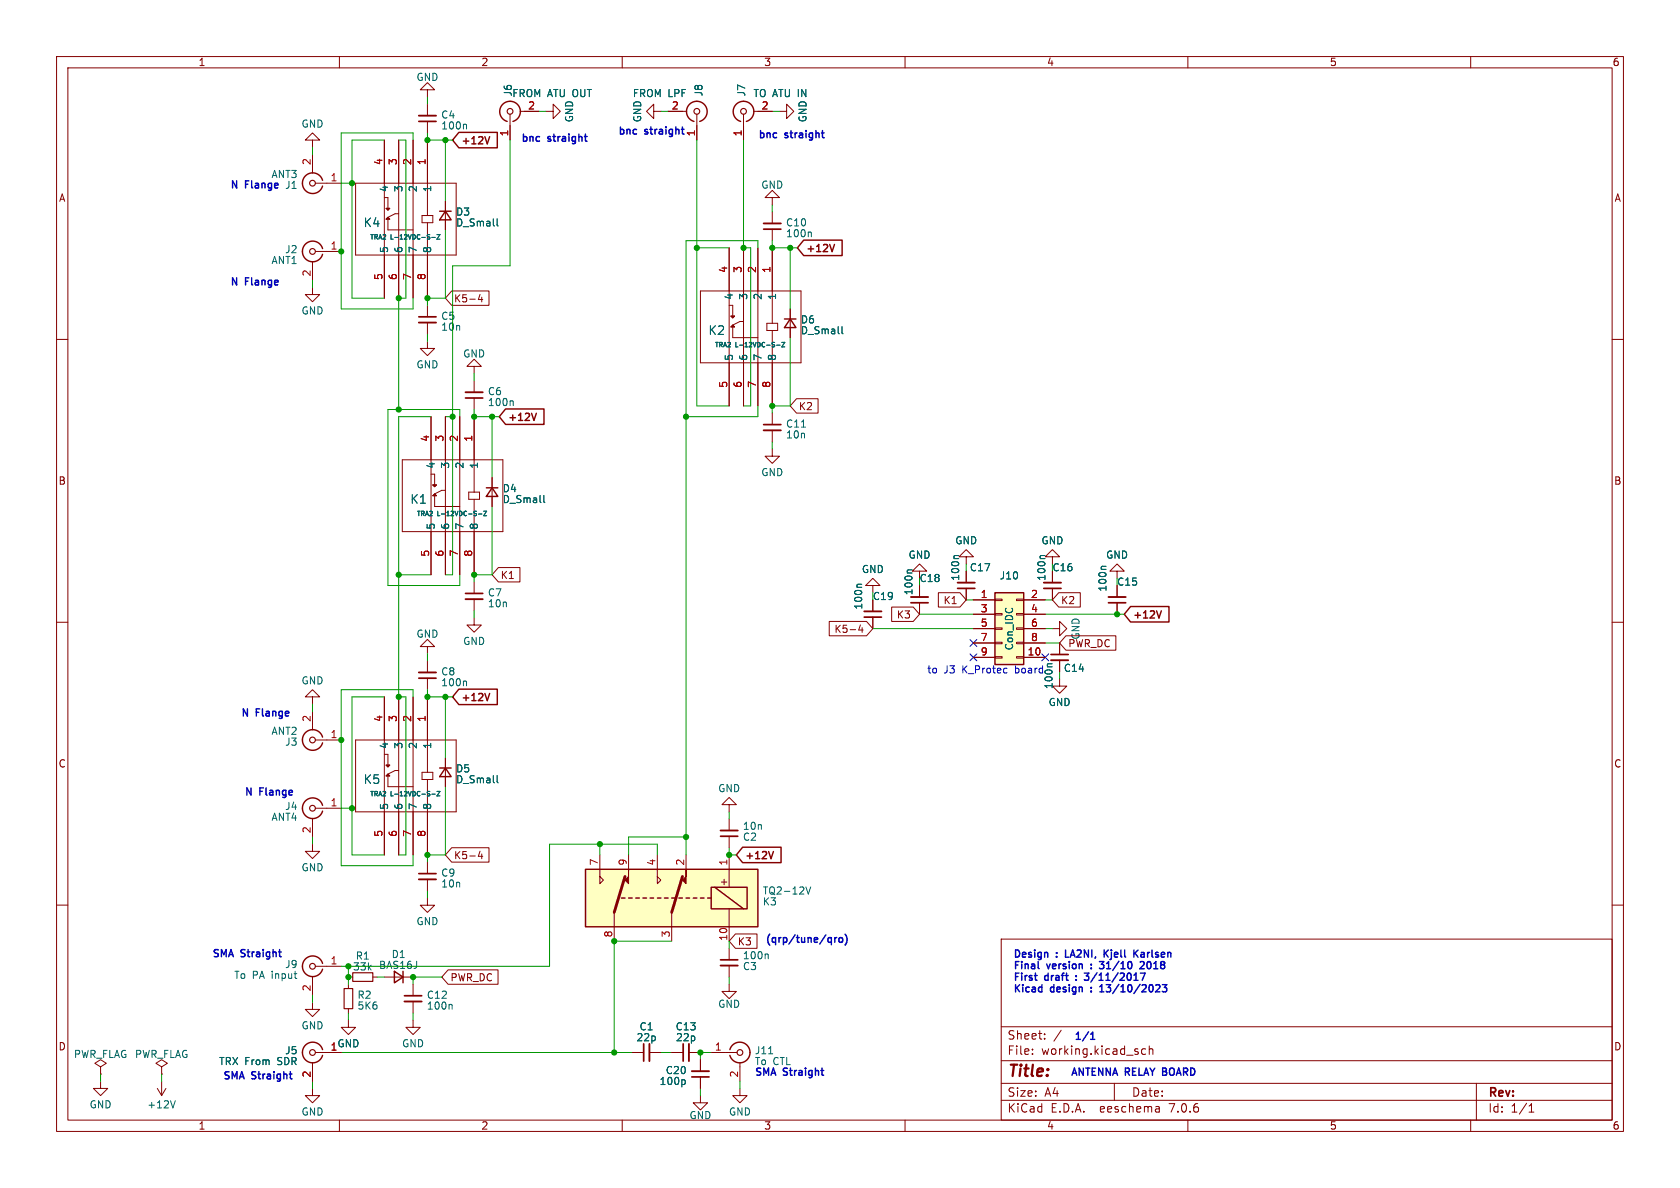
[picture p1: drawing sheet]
<svg xmlns="http://www.w3.org/2000/svg" width="297mm" height="210mm" viewBox="0 0 297 210" stroke-linecap="round" stroke-linejoin="round" font-family="sans-serif">
<g fill="none" stroke="#840000" stroke-width=".18">
<path d="M10 10h277v190h-277zM12 12h273v186h-273zM60 10v2M75.6 15.9h1.2l-1.2-1.3-1.3 1.3h1.3v1.2M75.6 18.4v2M91.9 19.7h3.3M96.5 19.7h1.3v1.3l1.3-1.3-1.3-1.3v1.3M110 10v2M115.6 19.7v-1.3l-1.3 1.3 1.3 1.3v-1.3h1.2M118.1 19.7h3.3M133.2 19.7h3.3M137.8 19.7h1.3v1.3l1.2-1.3-1.2-1.3v1.3"/>
<path d="M160 10v2M210 10v2M260 10v2M55.2 24.8h-1.2l1.2-1.3 1.3 1.3h-1.3v1.2M55.2 27.3v3.3M55.8 32.4h4.5M62.9 32.4h17.7v12.7h-17.7zM67.9 24.8v27.9M67.9 34.9h.7v1.9M68.3 36.8h.6l-.3 .3zM68.3 38.7l.3-.3 .3 .3zM68.6 38.7v1.9h4.4"/>
<path d="M70.5 24.8v27.9M70.5 37.8h-.7l-1.2 .6M73 24.8v27.9M74.6 38.1h1.9v1.3h-1.9zM75.6 21.5v2M75.6 24.8v13.3M75.6 39.4v13.3M78.7 35.6v5M90.2 20.2v4.6M123.2 20.2v4.6M131.4 20.2v4.6M136.5 34.9h1.3l-1.3-1.2-1.2 1.2h1.2v1.3"/>
<path d="M136.5 37.5v2M10 60h2M55.2 50.8v1.3h1.3l-1.3 1.2-1.2-1.2h1.2M55.2 46.2v3.3M55.8 44.5h4.5M75.6 54v2M75.6 57v2.1M79.9 51.4h6.5v2.6h-6.5l-1.2-1.3zM84.9 52l-.3 1h.7M85.2 52.5v.9M123.8 51.4h17.8v12.7h-17.8zM128.9 43.8v28"/>
<path d="M128.9 54h.6v1.9M129.2 55.9h.7l-.4 .3zM129.2 57.8l.3-.3 .4 .3zM129.5 57.8v1.9h4.5M131.4 43.8v28M131.4 56.8h-.6l-1.3 .7M134 43.8v28M135.6 57.2h1.9v1.2h-1.9zM136.5 40.5v2M136.5 43.8v13.4M136.5 58.4v13.4M139.7 54.6v5.1"/>
<path d="M285 60h2M75.6 60.3v1.3h1.2l-1.2 1.3-1.3-1.3h1.3M76.2 73.7v27.9M78.7 73.7v27.9M81.3 73.7v27.9M83.8 64.8h1.3l-1.3-1.3-1.3 1.3h1.3v1.2M83.8 67.3v2M83.8 70.4v2M83.8 73.7v13.3M136.5 79.4v1.2h1.3l-1.3 1.3-1.2-1.3h1.2M136.5 73v2.1M136.5 76.1v2"/>
<path d="M140.8 70.5h3.8v2.5h-3.8l-1.1-1.2zM71.1 81.3h17.8v12.7h-17.8zM76.2 83.8h.6v1.9M76.5 85.7h.7l-.4 .3zM76.5 87.6l.3-.3 .4 .3zM76.8 87.6v1.9h4.5M78.7 86.7h-.6l-1.3 .6M82.9 87h1.9v1.3h-1.9zM83.8 88.3v13.3M87 84.5v5M170.8 98.4h1.3l-1.3-1.2-1.3 1.2h1.3v1.3M186.1 98.4h1.2l-1.2-1.2-1.3 1.2h1.3v1.3"/>
<path d="M10 110h2M75.6 114.3h1.2l-1.2-1.3-1.3 1.3h1.3v1.3M75.6 116.8v2.1M75.6 119.9v2M83.8 109.2v1.3h1.3l-1.3 1.3-1.3-1.3h1.3M83.8 102.9v2M83.8 105.9v2.1M88.1 100.3h3.8v2.6h-3.8l-1.1-1.3zM146.6 109.9h6.6l1.1 1.2-1.1 1.3h-6.6zM152.1 110.5l-.3 .9h.8M152.4 110.9v.9M154.3 103.5h1.3l-1.3-1.3-1.3 1.3h1.3v1.3"/>
<path d="M154.3 106v2.1M154.3 109.1v2M157.6 107.3h3.8l1.2 1.3-1.2 1.3h-3.8zM162.6 101h1.2l-1.2-1.3-1.3 1.3h1.3v1.2M162.6 103.5v2M162.6 106.6v2M165.9 104.8h3.8l1.1 1.2-1.1 1.3h-3.8zM170.8 101v2M170.8 104v2M172.1 106h3.8M172.1 116.2h3.8M172.1 108.6h3.8"/>
<path d="M172.1 111.1h3.8M172.1 113.7h3.8M175.9 116.1h1.3v.2h-1.3zM175.9 113.5h1.3v.3h-1.3zM175.9 111h1.3v.3h-1.3zM175.9 108.5h1.3v.2h-1.3zM175.9 105.9h1.3v.3h-1.3zM179.7 116.1h1.3v.2h-1.3zM179.7 113.5h1.3v.3h-1.3zM179.7 111h1.3v.3h-1.3zM179.7 108.5h1.3v.2h-1.3zM179.7 105.9h1.3v.3h-1.3z"/>
<path d="M181 106h3.8M181 116.2h3.8M181 108.6h3.8M181 111.1h3.8M181 113.7h3.8M186.1 111.1h1.2v-1.2l1.3 1.2-1.3 1.3v-1.3M186.1 101v2M186.1 104v2M187.2 104.8h3.8v2.5h-3.8l-1.1-1.3zM187.3 113.7v2M187.3 116.7v2M188.4 112.4h8.9v2.5h-8.9l-1.1-1.2z"/>
<path d="M197.5 101h1.3l-1.3-1.3-1.3 1.3h1.3v1.2M197.5 103.5v2M197.5 106.6v2M285 110h2M55.2 123.2h-1.2l1.2-1.3 1.3 1.3h-1.3v1.3M55.2 125.7v3.3M55.8 130.8h4.5M62.9 130.8h17.7v12.7h-17.7zM67.9 123.2v27.9M67.9 133.4h.7v1.9M68.3 135.3h.6l-.3 .3zM68.3 137.2l.3-.4 .3 .4z"/>
<path d="M68.6 137.2v1.9h4.4M70.5 123.2v27.9M70.5 136.2h-.7l-1.2 .6M73 123.2v27.9M74.6 136.5h1.9v1.3h-1.9zM75.6 123.2v13.3M75.6 137.8v13.3M78.7 134v5.1M187.3 120v1.3h1.3l-1.3 1.3-1.2-1.3h1.2M10 160h2M55.2 149.2v1.3h1.3l-1.3 1.3-1.2-1.3h1.2M55.2 144.7v3.3"/>
<path d="M55.8 142.9h4.5M75.6 158.8v1.2h1.2l-1.2 1.3-1.3-1.3h1.3M75.6 152.4v2M75.6 155.4v2.1M79.9 149.9h6.5v2.5h-6.5l-1.2-1.3zM84.9 150.5l-.3 .9h.7M85.2 151v.8M106 151.1v5.1l.7-.6-.7-.7M111.1 151.1v2.6M116.2 151.1v5.1l.6-.6-.6-.7M121.3 151.1v2.6M128.9 142.2h-1.3l1.3-1.2 1.3 1.2h-1.3v1.3"/>
<path d="M128.9 144.8v2M128.9 147.8v2.1M128.9 151.1v5.7M285 160h2M55.2 177.2v1.2h1.3l-1.3 1.3-1.2-1.3h1.2M55.2 172.6v3.3M55.8 170.8h4.5M61.6 172.7h.8M61.6 174v.8M61.6 178.3v.8M65.9 172.7h.8M67.9 172.7h5.1"/>
<path d="M73 174v2M73 177v2.1M79.2 171.4h8.8v2.6h-8.8l-1.1-1.3zM108.6 161.3v5.1M118.7 161.3v5.1M128.9 174v1.3h-1.3l1.3 1.2 1.3-1.2h-1.3M128.9 160.7v5.7M128.9 167.6v2.1M128.9 170.7v2M130 165.1h3.8v2.5h-3.8l-1.1-1.2zM177 166h108v32h-108zM17.8 191.1v1.3h1.2l-1.2 1.3-1.3-1.3h1.3"/>
<path d="M17.8 188.6l1-.6-1-.7-1 .7 1 .6v1.3M17.8 189.9h.1M27.8 192.4l.8 1.3M28.6 188.6l1-.6-1-.7-1 .7 1 .6v1.3M28.6 189.9h.1M28.6 191.1v2.6M29.3 192.4l-.7 1.3M55.2 192.4v1.3h1.3l-1.3 1.2-1.2-1.2h1.2M55.2 187.8v3.3M55.8 186.1h4.5M60 198v2M61.6 180.3v1.3h1.3l-1.3 1.3-1.3-1.3h1.3"/>
<path d="M73 180.3v1.3h1.3l-1.3 1.3-1.2-1.3h1.2M110 198v2M111.8 186.1h2M114.8 186.1h2M118.7 186.1h2.1M121.8 186.1h2M123.8 193.7v1.2h-1.2l1.2 1.3 1.3-1.3h-1.3M123.8 187.3v2.1M123.8 190.4v2M125.7 186.1h4.6M130.8 192.4v1.3h-1.3l1.3 1.2 1.3-1.2h-1.3M130.8 187.8v3.3"/>
<path d="M160 198v2M177 194.5h108M177 191.5h108M177 187.5h108M177 181.5h108M182.5 186.3v.1M182.5 185.5v.1M184.7 183.6v.1M184.7 182.8v.1M187.6 182.1l-1.3 2M197 191.5v3M202.5 185.5l-.4-.1-.3 .3v.4l.2 .2h.5"/>
<path d="M203.2 185.5l.2-.1 .3 .1 .1 .9M203.2 184.9v1.5M204.9 195.7l.1 .9M205 196.5l-.2 .1M205 196h-.2M210 198v2M260 198v2M261 191.5v6.5M270.3 196.6h.9M270.3 195.5l.4-.4v1.5"/>
</g>
<g fill="none" stroke="#840000" stroke-width=".25">
<path d="M57 31.9a1.81 1.81 0 0 0-2.8-1 1.81 1.81 0 0 0 0 3 1.81 1.81 0 0 0 2.8-1M77.7 37.3h2.1M78.7 37.3l1.1 1.6h-2.1zM81.1 23.4h6.8v2.7h-6.8l-1.1-1.3zM86.6 24.2l-.5 1.2M89.7 21.5a1.81 1.81 0 0 1-1-2.8 1.81 1.81 0 0 1 2.9 0 1.81 1.81 0 0 1-.9 2.8M122.7 21.5a1.81 1.81 0 0 1-1-2.8 1.81 1.81 0 0 1 3 0 1.81 1.81 0 0 1-1 2.8M130.9 21.5a1.81 1.81 0 0 1-.9-2.8 1.81 1.81 0 0 1 2.9 0 1.81 1.81 0 0 1-.9 2.8M57 43.9a1.81 1.81 0 0 0-2.8-.9 1.81 1.81 0 0 0 0 2.9 1.81 1.81 0 0 0 2.8-.9M138.7 56.4h2M139.7 56.4l1 1.5h-2zM142.1 42.4h6.8v2.8h-6.8l-1.1-1.4z"/>
<path d="M147.5 43.2l-.4 1.3M89.4 72.3h6.8v2.7h-6.8l-1.1-1.3zM94.8 73.1l-.4 1.2M86 86.2h2M87 86.2l1 1.6h-2zM175.9 104.8h5.1v12.7h-5.1zM199.9 107.2h6.8v2.8h-6.8l-1.1-1.4zM205.3 108l-.4 1.2M57 130.3a1.81 1.81 0 0 0-2.8-1 1.81 1.81 0 0 0 0 3 1.81 1.81 0 0 0 2.8-1M77.7 135.8h2.1M78.7 135.8l1.1 1.5h-2.1zM81.1 121.8h6.8v2.8h-6.8l-1.1-1.4z"/>
<path d="M86.6 122.6l-.5 1.3M57 142.4a1.81 1.81 0 0 0-2.8-1 1.81 1.81 0 0 0 0 3 1.81 1.81 0 0 0 2.8-1M103.5 153.7h30.5v10.1h-30.5zM109.9 158.8h.6M111.1 158.8h.7M112.4 158.8h.6M113.7 158.8h.6M114.9 158.8h.7M116.2 158.8h.6M117.5 158.8h.6M118.7 158.8h.7M120 158.8h.6"/>
<path d="M121.3 158.8h.6M122.6 158.8h.6M123.8 158.8h.7M125.1 158.8h.6M125.7 156.8h6.4v3.9h-6.4zM126.4 156.8l5 3.9M131.3 149.8h6.8v2.7h-6.8l-1.1-1.4zM136.7 150.5l-.4 1.3M57 170.3a1.81 1.81 0 0 0-2.8-1 1.81 1.81 0 0 0 0 3 1.81 1.81 0 0 0 2.8-1M69.7 171.7l1.5 1-1.5 1zM71.2 171.7v2M57 185.5a1.81 1.81 0 0 0-2.8-.9 1.81 1.81 0 0 0 0 2.9 1.81 1.81 0 0 0 2.8-.9"/>
<path d="M129 185.5a1.81 1.81 0 0 1 2.8-.9 1.81 1.81 0 0 1 0 2.9 1.81 1.81 0 0 1-2.8-.9"/>
</g>
<g fill="none" stroke="#840000" stroke-width=".2">
<path d="M60.8 174.8h1.6v3.5h-1.6zM62.4 172h3.5v1.5h-3.5z"/>
<circle cx="90.2" cy="19.7" r=".51"/>
<circle cx="123.2" cy="19.7" r=".51"/>
<circle cx="131.4" cy="19.7" r=".51"/>
<circle cx="55.2" cy="32.4" r=".51"/>
<circle cx="55.2" cy="44.5" r=".51"/>
<circle cx="55.2" cy="130.8" r=".51"/>
<circle cx="55.2" cy="142.9" r=".51"/>
<circle cx="55.2" cy="170.8" r=".51"/>
<circle cx="55.2" cy="186.1" r=".51"/>
<circle cx="130.8" cy="186.1" r=".51"/>
</g>
<g fill="none" stroke="#006464" stroke-width=".18">
<path d="M82.3 22l.2 .1v.7M87.9 38.7v1.1l.2 .2M76.3 42h.6M77.2 41.5h.6l-.6 .8h.6M143.3 41l.1 .2v.7M148.8 57.7v1.1l.2 .2M90.5 70.9l.2 .1v.7M137.3 61h.6M138.2 60.5h.5l-.5 .8h.5M141.7 75.5h.7M84.6 90.9h.6M85.5 90.4h.5l-.5 .8h.5"/>
<path d="M96.1 87.6v1.1l.2 .2M169.5 98.2h-.7l-.2 .2M184.7 98.2h-.6l-.2 .2M152.3 103.3h-.6l-.2 .2M161.2 100.7h-.6l-.2 .2M186 117.3h-.7l-.1 .2M195.5 100.1h-.6l-.2 .2M77.2 139.9h.6l-.6 .8h.6M82.3 120.4l.2 .2v.6M87.9 137.1v1.1l.2 .2M76.3 140.4h.6M142.5 156.8l.4 1.3 .4-1.3"/>
<path d="M79.8 177.5l.1 .2v.7M135.6 168.6l.2 .2v.7M31 194.6l-.4 1.3M120.9 190.9l.2 .2v.4l-.2 .2M135.9 186.3h.7"/>
</g>
<g fill="none" stroke="#840000" stroke-width=".33">
<path d="M74 20.4h3.1M135 39.5h3M74 57h3.1M82.3 69.3h3M135 76.1h3M74 118.9h3.1M82.3 105.9h3M152.8 108.1h3M161 105.5h3.1M169.3 103h3M184.5 103h3.1M185.8 116.7h3"/>
<path d="M196 105.5h3M74 155.4h3.1M127.4 146.8h3M71.5 177h3M127.4 170.7h3M114.8 184.5v3.1M121.8 184.5v3.1M122.3 189.4h3"/>
</g>
<g fill="none" stroke="#840000" stroke-width=".3">
<path d="M74 21.5h3.1M74 56h3.1M135 40.5h3M82.3 70.4h3M135 75.1h3M74 119.9h3.1M82.3 104.9h3M152.8 109.1h3M161 106.6h3.1M169.3 104h3M184.5 104h3.1M185.8 115.7h3"/>
<path d="M196 106.6h3M74 154.4h3.1M127.4 147.8h3M71.5 176h3M127.4 169.7h3M113.8 184.5v3.1M120.8 184.5v3.1M122.3 190.4h3"/>
</g>
<g fill="#840000" stroke="#840000" stroke-width=".18">
<path d="M68.3 36.8h.6l-.3 .3z"/>
<path d="M68.6 38.4l.3 .3h-.6z"/>
<path d="M76.5 85.7h.7l-.4 .3z"/>
<path d="M76.8 87.3l.4 .3h-.7z"/>
<path d="M129.2 55.9h.7l-.4 .3z"/>
<path d="M129.5 57.5l.4 .3h-.7z"/>
<path d="M121.3 153.7v2.5l-.7-.6 .7-.7z"/>
<path d="M111.1 153.7v2.5l-.6-.6 .6-.7z"/>
<path d="M68.3 135.3h.6l-.3 .3z"/>
<path d="M68.6 136.8l.3 .4h-.6z"/>
</g>
<g fill="#ffffc2" stroke="#ffffc2" stroke-width=".18">
<path d="M103.5 153.7h30.5v10.1h-30.5z"/>
<path d="M175.9 104.8h5.1v12.7h-5.1z"/>
</g>
<path d="M110.5 154.9l-1.9 6.4M120.6 154.9l-1.9 6.4" fill="none" stroke="#840000" stroke-width=".51"/>
<g fill="none" stroke="#0000c2" stroke-width=".25">
<path d="M147.6 165.7v.9M147.9 165.7l-.3 .3M148.4 165.9l.1-.2 .4 .2 .1 .4-.2 .2-.3 .1-.1-.1zM149.4 165.1a1.46 1.46 0 0 1 0 2M183.6 171.2h.1M188.4 167.9v1.3h.6M190.2 173.2v.1M190.2 172.5v.1M191.7 172h.8l-.4 .5 .3 .1M191.7 173.2l.2 .1 .5-.1M192.9 171.1v.1M192.9 170.5v.1"/>
<path d="M192.9 174.6v.1M192.9 175.2v.1M194.4 170h.7l-.4 .5h.3M194.4 171.1l.1 .1h.5M194.4 175.3h.7M194.4 174.4l.4-.3v1.2M195.2 167.9v1.3M195.4 168.5l.5 .7M195.9 167.9l-.7 .8M200.6 168.5l.6 .7M201.2 167.9l-.7 .8M201.6 172h.9l-.6 1.3"/>
<path d="M201.7 170l-.1 .1M202 170l.3 .2-.1 .3-.7 .7h.8M204.8 174.1l.3 .2-.1 .3-.7 .7h.8M205.5 174.1h.8l-.5 .5 .4 .1v.5l-.2 .1-.5-.1M192.8 183.7h.7M192.8 182.8l.4-.3v1.2"/>
</g>
<g fill="none" stroke="#009600" stroke-width=".18">
<path d="M75.6 17.1v1.3M95.2 19.7h1.3M116.8 19.7h1.3M136.5 19.7h1.3M55.2 26v1.3M60.3 32.4h1.9M67.9 24.8h-5.7v27.9h5.7M70.5 24.8h1.3v27.9h-1.3v19.7M73 24.8v-1.3h-12.7v31.1h12.7v-1.9M75.6 23.5v1.3h4.4M78.7 24.8v10.8M90.2 24.8v22.2h-10.2v54.6h-1.3"/>
<path d="M123.2 24.8v47h5.7M131.4 24.8v19h1.3v28h-1.3M136.5 36.2v1.3M55.2 49.5v1.3M75.6 59.1v1.2M78.7 40.6v12.1h-3.1v1.3M123.2 43.8h5.7M134 43.8v-1.3h-12.7v108.6M136.5 42.5v1.3h4.5M139.7 43.8v10.8M139.7 59.7v12.1h-3.2v1.2M76.2 73.7h-5.7v49.5h1.3v27.9h-1.3"/>
<path d="M78.7 73.7h1.3M81.3 73.7v-1.3h-12.7v31.1h12.7v-1.9M83.8 66v1.3M83.8 72.4v1.3h4.5M87 73.7v10.8M134 71.8v1.9h-12.7M136.5 78.1v1.3M87 89.5v12.1h-3.2v1.3M170.8 99.7v1.3M70.5 101.6h5.7M75.6 115.6v1.2M83.8 108v1.2"/>
<path d="M154.3 111.1h17.8M162.6 108.6h9.5M170.8 106h1.3M184.8 111.1h1.3M184.8 113.7h2.5M184.8 108.6h14M184.8 106h1.3M187.3 118.7v1.3M55.2 124.5v1.2M67.9 123.2h-5.7v27.9h5.7M73 123.2v-1.3h-12.7v31.1h12.7v-1.9M75.6 121.9v1.3h4.4"/>
<path d="M78.7 139.1v12h-3.1v1.3M78.7 123.2v10.8M55.2 148v1.2M60.3 142.9h1.9M75.6 157.5v1.3M106 149.2v1.9M116.2 151.1v-1.9h-19v21.6h-36.9M121.3 148h-10.2v3.1M128.9 143.5v1.3M128.9 149.9v1.2h1.3M55.2 175.9v1.3M61.6 170.8v3.2"/>
<path d="M61.6 179.1v1.2M66.7 172.7h1.2M73 179.1v1.2M78.1 172.7h-5.1v1.3M118.7 166.4h-10.1v19.7M128.9 166.4v1.2M128.9 172.7v1.3M17.8 189.9v1.2M28.6 189.9v1.2M55.2 191.1v1.3M60.3 186.1h51.5M116.8 186.1h1.9"/>
<path d="M123.8 192.4v1.3M125.7 186.1h-1.9v1.2M130.8 191.1v1.3"/>
</g>
<path d="M171.5 115.6l1.2 1.2M171.5 113.1l1.2 1.2M172.7 115.6l-1.2 1.2M172.7 113.1l-1.2 1.2M184.2 115.6l1.2 1.2M185.4 115.6l-1.2 1.2" fill="none" stroke="#000084" stroke-width=".18"/>
<g fill="#009600" stroke="#009600" stroke-width=".18">
<circle cx="83.8" cy="101.6" r=".46"/>
<circle cx="80" cy="73.7" r=".46"/>
<circle cx="83.8" cy="73.7" r=".46"/>
<circle cx="70.5" cy="101.6" r=".46"/>
<circle cx="70.5" cy="72.4" r=".46"/>
<circle cx="87" cy="73.7" r=".46"/>
<circle cx="70.5" cy="52.7" r=".46"/>
<circle cx="75.6" cy="52.7" r=".46"/>
<circle cx="75.6" cy="24.8" r=".46"/>
<circle cx="78.7" cy="24.8" r=".46"/>
<circle cx="123.2" cy="43.8" r=".46"/>
<circle cx="62.2" cy="32.4" r=".46"/>
<circle cx="60.3" cy="44.5" r=".46"/>
<circle cx="121.3" cy="73.7" r=".46"/>
<circle cx="131.4" cy="43.8" r=".46"/>
<circle cx="136.5" cy="43.8" r=".46"/>
<circle cx="139.7" cy="43.8" r=".46"/>
<circle cx="136.5" cy="71.8" r=".46"/>
<circle cx="61.6" cy="170.8" r=".46"/>
<circle cx="61.6" cy="172.7" r=".46"/>
<circle cx="73" cy="172.7" r=".46"/>
<circle cx="75.6" cy="151.1" r=".46"/>
<circle cx="108.6" cy="186.1" r=".46"/>
<circle cx="121.3" cy="148" r=".46"/>
<circle cx="108.6" cy="166.4" r=".46"/>
<circle cx="123.8" cy="186.1" r=".46"/>
<circle cx="106" cy="149.2" r=".46"/>
<circle cx="128.9" cy="151.1" r=".46"/>
<circle cx="62.2" cy="142.9" r=".46"/>
<circle cx="60.3" cy="130.8" r=".46"/>
<circle cx="70.5" cy="123.2" r=".46"/>
<circle cx="75.6" cy="123.2" r=".46"/>
<circle cx="78.7" cy="123.2" r=".46"/>
<circle cx="197.5" cy="108.6" r=".46"/>
</g>
<text font-size="2.8" fill="#840000" x="178" y="190.9">Title:</text>
<g font-size="2.1" fill="#006464">
<text x="64.2" y="40.4">K4</text>
<text x="125.2" y="59.4">K2</text>
<text x="72.4" y="89.3">K1</text>
<text x="64.2" y="138.8">K5</text>
</g>
<g font-size="2.1" fill="#840000">
<text x="178" y="184">Sheet:</text>
<text x="178" y="186.7">File:</text>
<text x="184.1" y="186.7">working.kicad_sch</text>
<text x="178" y="196.9">KiCad</text>
<text x="178" y="194.1">Size:</text>
<text x="184.7" y="194.1">A4</text>
<text x="185.7" y="196.9">E.D.A.</text>
<text x="194.6" y="196.9">eeschema</text>
<text x="200" y="194.1">Date:</text>
<text x="207" y="196.9">7.0.6</text>
<text x="263" y="194.3">Rev:</text>
<text x="263" y="196.9">Id:</text>
<text x="267.1" y="196.9">1/1</text>
</g>
<g font-size="1.8" fill="#840000">
<text x="35" y="11.9">1</text>
<text x="85" y="11.9">2</text>
<text x="135" y="11.9">3</text>
<text x="185" y="11.9">4</text>
<text x="235" y="11.9">5</text>
<text x="285" y="11.9">6</text>
<text x="81.4" y="25.9">+12V</text>
<text x="10.3" y="35.9">A</text>
<text x="285.3" y="35.9">A</text>
<text x="142.4" y="44.9">+12V</text>
<text x="80.2" y="53.7">K5-4</text>
<text x="89.7" y="74.8">+12V</text>
<text x="141.1" y="72.7">K2</text>
<text x="10.3" y="85.9">B</text>
<text x="285.3" y="85.9">B</text>
<text x="88.4" y="102.6">K1</text>
<text x="166.7" y="107">K1</text>
<text x="187.5" y="107">K2</text>
<text x="147.4" y="112.1">K5-4</text>
<text x="158.4" y="109.5">K3</text>
<text x="191.1" y="113.2" transform="rotate(-90 191.1 113.2)">GND</text>
<text x="200.2" y="109.7">+12V</text>
<text x="188.8" y="114.6">PWR_DC</text>
<text x="81.4" y="124.3">+12V</text>
<text x="10.3" y="135.9">C</text>
<text x="285.3" y="135.9">C</text>
<text x="80.2" y="152.1">K5-4</text>
<text x="131.6" y="152.2">+12V</text>
<text x="127.1" y="156.7">+</text>
<text x="130.3" y="167.3">K3</text>
<text x="79.5" y="173.7">PWR_DC</text>
<text x="10.3" y="185.9">D</text>
<text x="285.3" y="185.9">D</text>
<text x="35" y="199.9">1</text>
<text x="85" y="199.9">2</text>
<text x="135" y="199.9">3</text>
<text x="185" y="199.9">4</text>
<text x="235" y="199.9">5</text>
<text x="285" y="199.9">6</text>
</g>
<g font-size="1.8" fill="#006464">
<text x="73.5" y="14.5">GND</text>
<text x="90.5" y="17.4">FROM ATU OUT</text>
<text x="90.7" y="17.1" transform="rotate(-90 90.7 17.1)">J6</text>
<text x="111.8" y="17.4">FROM LPF</text>
<text x="124.4" y="17.1" transform="rotate(-90 124.4 17.1)">J8</text>
<text x="132" y="17.1" transform="rotate(-90 132 17.1)">J7</text>
<text x="133.1" y="17.4">TO ATU IN</text>
<text x="53.2" y="22.8">GND</text>
<text x="77.9" y="21.2">C4</text>
<text x="77.9" y="23.1">100n</text>
<text x="101.5" y="21.7" transform="rotate(-90 101.5 21.7)">GND</text>
<text x="113.6" y="21.7" transform="rotate(-90 113.6 21.7)">GND</text>
<text x="142.8" y="21.7" transform="rotate(-90 142.8 21.7)">GND</text>
<text x="47.9" y="31.7">ANT3</text>
<text x="68.8" y="34.1" transform="rotate(-90 68.8 34.1)">4</text>
<text x="71.3" y="34.1" transform="rotate(-90 71.3 34.1)">3</text>
<text x="73.9" y="34.1" transform="rotate(-90 73.9 34.1)">2</text>
<text x="76.4" y="34.1" transform="rotate(-90 76.4 34.1)">1</text>
<text x="134.5" y="33.6">GND</text>
<text x="80.5" y="38.3">D3</text>
<text x="80.5" y="40.2">D_Small</text>
<text x="138.9" y="40.2">C10</text>
<text x="47.9" y="46.9">ANT1</text>
<text x="50.3" y="45">J2</text>
<text x="68.8" y="44.8" transform="rotate(-90 68.8 44.8)">5</text>
<text x="71.3" y="44.8" transform="rotate(-90 71.3 44.8)">6</text>
<text x="73.9" y="44.8" transform="rotate(-90 73.9 44.8)">7</text>
<text x="76.4" y="44.8" transform="rotate(-90 76.4 44.8)">8</text>
<text x="138.9" y="42.1">100n</text>
<text x="129.8" y="53.1" transform="rotate(-90 129.8 53.1)">4</text>
<text x="132.3" y="53.1" transform="rotate(-90 132.3 53.1)">3</text>
<text x="134.8" y="53.1" transform="rotate(-90 134.8 53.1)">2</text>
<text x="137.4" y="53.1" transform="rotate(-90 137.4 53.1)">1</text>
<text x="53.2" y="55.8">GND</text>
<text x="77.9" y="56.7">C5</text>
<text x="77.9" y="58.7">10n</text>
<text x="141.5" y="57.4">D6</text>
<text x="141.5" y="59.3">D_Small</text>
<text x="73.5" y="65.3">GND</text>
<text x="81.8" y="63.4">GND</text>
<text x="129.8" y="63.9" transform="rotate(-90 129.8 63.9)">5</text>
<text x="132.3" y="63.9" transform="rotate(-90 132.3 63.9)">6</text>
<text x="134.8" y="63.9" transform="rotate(-90 134.8 63.9)">7</text>
<text x="137.4" y="63.9" transform="rotate(-90 137.4 63.9)">8</text>
<text x="86.2" y="70.1">C6</text>
<text x="86.2" y="72">100n</text>
<text x="138.9" y="75.8">C11</text>
<text x="138.9" y="77.7">10n</text>
<text x="77.1" y="82.9" transform="rotate(-90 77.1 82.9)">4</text>
<text x="79.6" y="82.9" transform="rotate(-90 79.6 82.9)">3</text>
<text x="82.1" y="82.9" transform="rotate(-90 82.1 82.9)">2</text>
<text x="84.7" y="82.9" transform="rotate(-90 84.7 82.9)">1</text>
<text x="88.8" y="87.2">D4</text>
<text x="88.8" y="89.1">D_Small</text>
<text x="134.5" y="84.4">GND</text>
<text x="77.1" y="93.7" transform="rotate(-90 77.1 93.7)">5</text>
<text x="79.6" y="93.7" transform="rotate(-90 79.6 93.7)">6</text>
<text x="82.1" y="93.7" transform="rotate(-90 82.1 93.7)">7</text>
<text x="84.7" y="93.7" transform="rotate(-90 84.7 93.7)">8</text>
<text x="152.3" y="101.5">GND</text>
<text x="160.5" y="99">GND</text>
<text x="168.8" y="96.4">GND</text>
<text x="171.4" y="101.2">C17</text>
<text x="184" y="96.4">GND</text>
<text x="186" y="101.2">C16</text>
<text x="195.4" y="99">GND</text>
<text x="86.2" y="105.6">C7</text>
<text x="86.2" y="107.6">10n</text>
<text x="152.6" y="107.9" transform="rotate(-90 152.6 107.9)">100n</text>
<text x="154.2" y="106.3">C19</text>
<text x="161.5" y="105.3" transform="rotate(-90 161.5 105.3)">100n</text>
<text x="162.5" y="103.1">C18</text>
<text x="169.8" y="102.8" transform="rotate(-90 169.8 102.8)">100n</text>
<text x="176.6" y="102.6">J10</text>
<text x="185" y="102.8" transform="rotate(-90 185 102.8)">100n</text>
<text x="195.8" y="104.7" transform="rotate(-90 195.8 104.7)">100n</text>
<text x="197.4" y="103.7">C15</text>
<text x="73.5" y="112.9">GND</text>
<text x="77.9" y="119.6">C8</text>
<text x="81.8" y="114.2">GND</text>
<text x="179.3" y="115.1" transform="rotate(-90 179.3 115.1)">Con_IDC</text>
<text x="188" y="119">C14</text>
<text x="53.2" y="121.2">GND</text>
<text x="77.9" y="121.5">100n</text>
<text x="185.3" y="125">GND</text>
<text x="186.3" y="121.9" transform="rotate(-90 186.3 121.9)">100n</text>
<text x="47.9" y="130.1">ANT2</text>
<text x="50.3" y="132">J3</text>
<text x="68.8" y="132.5" transform="rotate(-90 68.8 132.5)">4</text>
<text x="71.3" y="132.5" transform="rotate(-90 71.3 132.5)">3</text>
<text x="73.9" y="132.5" transform="rotate(-90 73.9 132.5)">2</text>
<text x="76.4" y="132.5" transform="rotate(-90 76.4 132.5)">1</text>
<text x="80.5" y="136.7">D5</text>
<text x="50.3" y="143.4">J4</text>
<text x="68.8" y="143.3" transform="rotate(-90 68.8 143.3)">5</text>
<text x="71.3" y="143.3" transform="rotate(-90 71.3 143.3)">6</text>
<text x="73.9" y="143.3" transform="rotate(-90 73.9 143.3)">7</text>
<text x="76.4" y="143.3" transform="rotate(-90 76.4 143.3)">8</text>
<text x="80.5" y="138.7">D_Small</text>
<text x="126.9" y="140.2">GND</text>
<text x="47.9" y="145.3">ANT4</text>
<text x="131.2" y="148.8">C2</text>
<text x="131.2" y="146.9">10n</text>
<text x="53.2" y="154.2">GND</text>
<text x="77.9" y="155.2">C9</text>
<text x="77.9" y="157.1">10n</text>
<text x="134.8" y="160.3">K3</text>
<text x="134.8" y="158.3">TQ2-12V</text>
<text x="73.5" y="163.7">GND</text>
<text x="41.3" y="173.2">To PA input</text>
<text x="50.3" y="171.3">J9</text>
<text x="62.3" y="171.8">33k</text>
<text x="62.8" y="169.8">R1</text>
<text x="66.9" y="171.5">BAS16J</text>
<text x="69.1" y="169.6">D1</text>
<text x="131.2" y="171.7">C3</text>
<text x="131.2" y="169.8">100n</text>
<text x="63.1" y="176.7">R2</text>
<text x="63.1" y="178.7">5K6</text>
<text x="75.4" y="178.7">100n</text>
<text x="75.4" y="176.8">C12</text>
<text x="126.9" y="178.4">GND</text>
<text x="53.2" y="182.2">GND</text>
<text x="59.6" y="185.3">GND</text>
<text x="71" y="185.3">GND</text>
<text x="112.4" y="184.3">22p</text>
<text x="113" y="182.3">C1</text>
<text x="119.3" y="182.3">C13</text>
<text x="119.4" y="184.3">22p</text>
<text x="13" y="187.2">PWR_FLAG PWR_FLAG</text>
<text x="38.6" y="188.5">TRX From</text>
<text x="49.1" y="188.5">SDR</text>
<text x="50.3" y="186.6">J5</text>
<text x="116.5" y="192">100p</text>
<text x="117.6" y="190.1">C20</text>
<text x="133.4" y="186.6">J11</text>
<text x="15.7" y="196.1">GND</text>
<text x="25.9" y="196.1">+12V</text>
<text x="53.2" y="197.4">GND</text>
<text x="128.8" y="197.4">GND</text>
<text x="121.8" y="198">GND</text>
</g>
<g font-size="1.8" fill="#a90000">
<text x="93.3" y="19.4">2</text>
<text x="118.7" y="19.4">2</text>
<text x="134.5" y="19.4">2</text>
<text x="55" y="29.3" transform="rotate(-90 55 29.3)">2</text>
<text x="67.7" y="29.3" transform="rotate(-90 67.7 29.3)">4</text>
<text x="70.2" y="29.3" transform="rotate(-90 70.2 29.3)">3</text>
<text x="72.8" y="29.3" transform="rotate(-90 72.8 29.3)">2</text>
<text x="75.3" y="29.3" transform="rotate(-90 75.3 29.3)">1</text>
<text x="89.9" y="24.2" transform="rotate(-90 89.9 24.2)">1</text>
<text x="122.9" y="24.2" transform="rotate(-90 122.9 24.2)">1</text>
<text x="131.2" y="24.2" transform="rotate(-90 131.2 24.2)">1</text>
<text x="58.3" y="32.1">1</text>
<text x="58.3" y="44.2">1</text>
<text x="55" y="49" transform="rotate(-90 55 49)">2</text>
<text x="67.7" y="49.6" transform="rotate(-90 67.7 49.6)">5</text>
<text x="70.2" y="49.6" transform="rotate(-90 70.2 49.6)">6</text>
<text x="72.8" y="49.6" transform="rotate(-90 72.8 49.6)">7</text>
<text x="75.3" y="49.6" transform="rotate(-90 75.3 49.6)">8</text>
<text x="128.7" y="48.3" transform="rotate(-90 128.7 48.3)">4</text>
<text x="131.2" y="48.3" transform="rotate(-90 131.2 48.3)">3</text>
<text x="133.7" y="48.3" transform="rotate(-90 133.7 48.3)">2</text>
<text x="136.3" y="48.3" transform="rotate(-90 136.3 48.3)">1</text>
<text x="128.7" y="68.7" transform="rotate(-90 128.7 68.7)">5</text>
<text x="131.2" y="68.7" transform="rotate(-90 131.2 68.7)">6</text>
<text x="133.7" y="68.7" transform="rotate(-90 133.7 68.7)">7</text>
<text x="136.3" y="68.7" transform="rotate(-90 136.3 68.7)">8</text>
<text x="75.9" y="78.2" transform="rotate(-90 75.9 78.2)">4</text>
<text x="78.5" y="78.2" transform="rotate(-90 78.5 78.2)">3</text>
<text x="81" y="78.2" transform="rotate(-90 81 78.2)">2</text>
<text x="83.6" y="78.2" transform="rotate(-90 83.6 78.2)">1</text>
<text x="75.9" y="98.5" transform="rotate(-90 75.9 98.5)">5</text>
<text x="78.5" y="98.5" transform="rotate(-90 78.5 98.5)">6</text>
<text x="81" y="98.5" transform="rotate(-90 81 98.5)">7</text>
<text x="83.6" y="98.5" transform="rotate(-90 83.6 98.5)">8</text>
<text x="173.3" y="105.8">1</text>
<text x="182.2" y="105.8">2</text>
<text x="173.3" y="108.3">3</text>
<text x="173.3" y="110.9">5</text>
<text x="173.3" y="113.4">7</text>
<text x="182.2" y="108.3">4</text>
<text x="182.2" y="110.9">6</text>
<text x="182.2" y="113.4">8</text>
<text x="173.3" y="116">9</text>
<text x="181.6" y="116">10</text>
<text x="55" y="127.7" transform="rotate(-90 55 127.7)">2</text>
<text x="58.3" y="130.6">1</text>
<text x="67.7" y="127.7" transform="rotate(-90 67.7 127.7)">4</text>
<text x="70.2" y="127.7" transform="rotate(-90 70.2 127.7)">3</text>
<text x="72.8" y="127.7" transform="rotate(-90 72.8 127.7)">2</text>
<text x="75.3" y="127.7" transform="rotate(-90 75.3 127.7)">1</text>
<text x="58.3" y="142.6">1</text>
<text x="55" y="147.4" transform="rotate(-90 55 147.4)">2</text>
<text x="67.7" y="148" transform="rotate(-90 67.7 148)">5</text>
<text x="70.2" y="148" transform="rotate(-90 70.2 148)">6</text>
<text x="72.8" y="148" transform="rotate(-90 72.8 148)">7</text>
<text x="75.3" y="148" transform="rotate(-90 75.3 148)">8</text>
<text x="105.8" y="153.1" transform="rotate(-90 105.8 153.1)">7</text>
<text x="110.9" y="153.1" transform="rotate(-90 110.9 153.1)">9</text>
<text x="116" y="153.1" transform="rotate(-90 116 153.1)">4</text>
<text x="121" y="153.1" transform="rotate(-90 121 153.1)">2</text>
<text x="128.7" y="153.1" transform="rotate(-90 128.7 153.1)">1</text>
<text x="108.3" y="165.8" transform="rotate(-90 108.3 165.8)">8</text>
<text x="118.5" y="165.8" transform="rotate(-90 118.5 165.8)">3</text>
<text x="128.7" y="166.4" transform="rotate(-90 128.7 166.4)">10</text>
<text x="58.3" y="170.6">1</text>
<text x="55" y="175.3" transform="rotate(-90 55 175.3)">2</text>
<text x="58.3" y="185.8">1</text>
<text x="126.3" y="185.8">1</text>
<text x="55" y="190.6" transform="rotate(-90 55 190.6)">2</text>
<text x="130.6" y="190.6" transform="rotate(-90 130.6 190.6)">2</text>
</g>
<g font-size="1.8" fill="#0000c2">
<text x="109.2" y="23.9">bnc</text>
<text x="114.1" y="23.9">straight</text>
<text x="92.1" y="25.2">bnc</text>
<text x="96.9" y="25.2">straight</text>
<text x="134" y="24.5">bnc</text>
<text x="138.8" y="24.5">straight</text>
<text x="40.6" y="33.4">N</text>
<text x="43.4" y="33.4">Flange J1</text>
<text x="40.6" y="50.6">N</text>
<text x="43.4" y="50.6">Flange</text>
<text x="163.8" y="119.1">to</text>
<text x="166.9" y="119.1">J3</text>
<text x="170.2" y="119.1">K_Protec</text>
<text x="179.7" y="119.1">board</text>
<text x="42.5" y="126.8">N</text>
<text x="45.4" y="126.8">Flange</text>
<text x="43.2" y="140.7">N</text>
<text x="46" y="140.7">Flange</text>
<text x="135.3" y="166.8">(qrp/tune/qro)</text>
<text x="37.5" y="169.3">SMA</text>
<text x="42.7" y="169.3">Straight</text>
<text x="179.1" y="169.4">Design</text>
<text x="179.1" y="171.4">Final</text>
<text x="179.1" y="173.5">First</text>
<text x="184.8" y="173.5">draft</text>
<text x="185.2" y="171.4">version</text>
<text x="186.8" y="169.4">:</text>
<text x="188.9" y="169.4">LA2NI,</text>
<text x="192.9" y="173.5">3/11/2017</text>
<text x="195.5" y="171.4">31/10</text>
<text x="196.3" y="169.4">Kjell</text>
<text x="202" y="169.4">Karlsen</text>
<text x="203.2" y="171.4">2018</text>
<text x="179.1" y="175.5">Kicad</text>
<text x="185.8" y="175.5">design</text>
<text x="195.5" y="175.5">13/10/2023</text>
<text x="189.9" y="183.9">1/1</text>
<text x="39.4" y="190.9">SMA</text>
<text x="44.6" y="190.9">Straight</text>
<text x="133.3" y="190.2">SMA</text>
<text x="133.4" y="188.5">To CTL</text>
<text x="138.6" y="190.2">Straight</text>
<text x="189.2" y="190.2">ANTENNA RELAY BOARD</text>
</g>
<g font-size="1.1" fill="#006464">
<text x="65.3" y="42.5">TRA2</text>
<text x="69.1" y="42.5">L-12VDC-S-Z</text>
<text x="126.3" y="61.6">TRA2</text>
<text x="130.1" y="61.6">L-12VDC-S-Z</text>
<text x="73.6" y="91.4">TRA2</text>
<text x="77.3" y="91.4">L-12VDC-S-Z</text>
<text x="65.3" y="141">TRA2</text>
<text x="69.1" y="141">L-12VDC-S-Z</text>
</g>
</svg>
